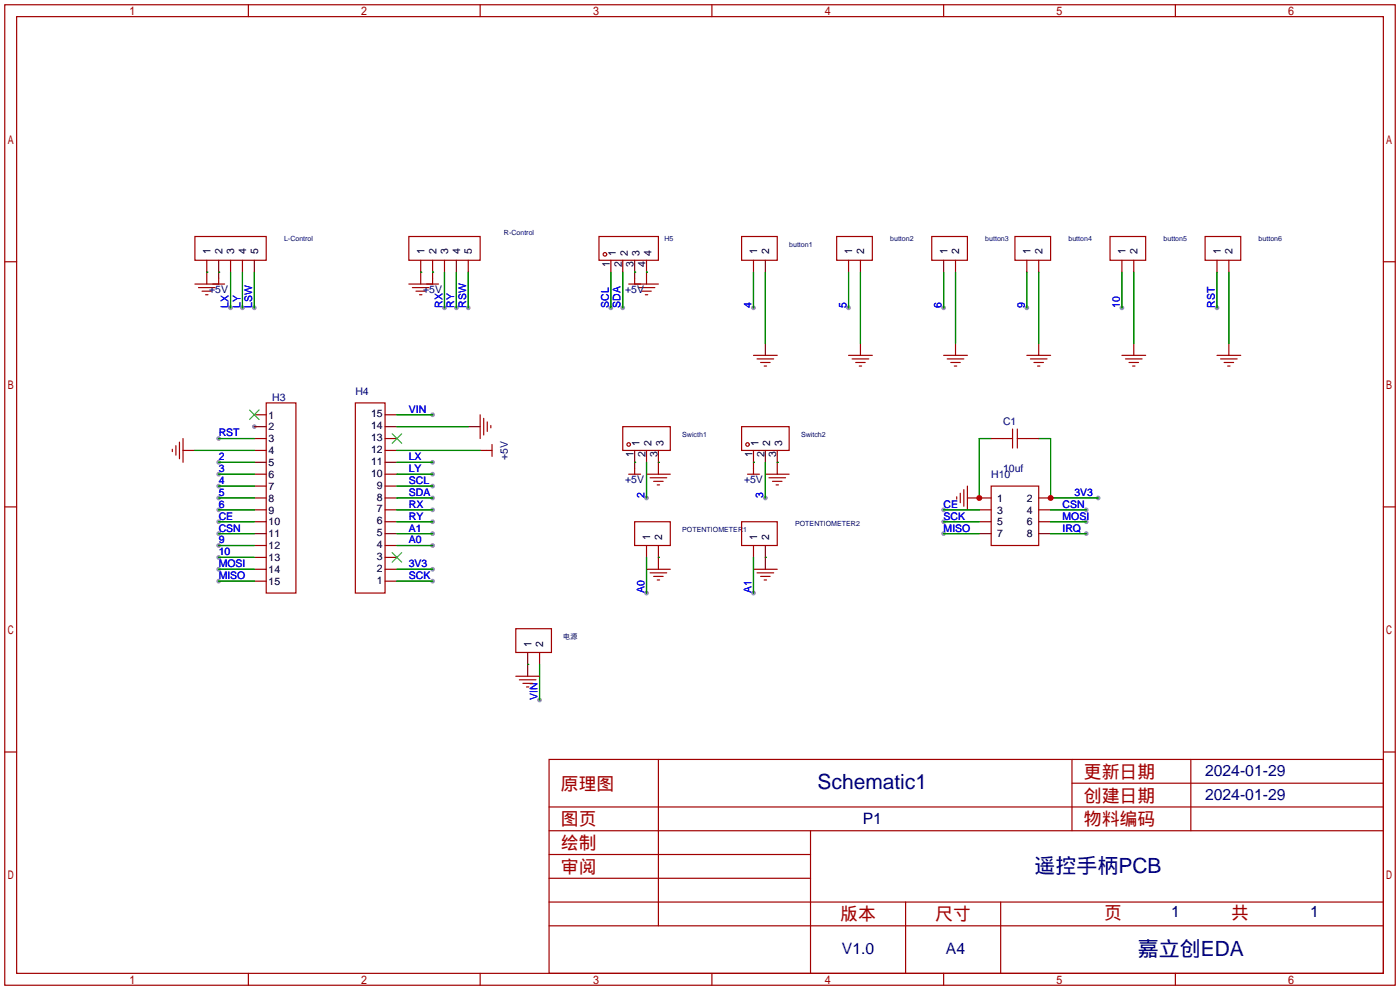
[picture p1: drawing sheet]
<svg xmlns="http://www.w3.org/2000/svg" width="299mm" height="212mm" viewBox="0 0 299 212" stroke-linecap="round" stroke-linejoin="round" font-family="sans-serif">
<g fill="#999">
<circle cx="54.4" cy="91.2" r=".51"/>
<circle cx="92.5" cy="88.6" r=".51"/>
<circle cx="46.7" cy="121.7" r=".51"/>
<circle cx="46.7" cy="119.1" r=".51"/>
<circle cx="46.7" cy="116.6" r=".51"/>
<circle cx="46.7" cy="114" r=".51"/>
<circle cx="46.7" cy="111.5" r=".51"/>
<circle cx="46.7" cy="109" r=".51"/>
<circle cx="46.7" cy="106.4" r=".51"/>
<circle cx="46.7" cy="103.9" r=".51"/>
<circle cx="46.7" cy="101.3" r=".51"/>
<circle cx="46.7" cy="124.2" r=".51"/>
<circle cx="46.7" cy="98.8" r=".51"/>
<circle cx="46.7" cy="93.7" r=".51"/>
<circle cx="92.5" cy="124.2" r=".51"/>
<circle cx="92.5" cy="121.7" r=".51"/>
<circle cx="92.5" cy="116.6" r=".51"/>
<circle cx="92.5" cy="114" r=".51"/>
<circle cx="92.5" cy="111.5" r=".51"/>
<circle cx="92.5" cy="109" r=".51"/>
<circle cx="92.5" cy="106.4" r=".51"/>
<circle cx="92.5" cy="103.9" r=".51"/>
<circle cx="92.5" cy="101.3" r=".51"/>
<circle cx="92.5" cy="98.8" r=".51"/>
<circle cx="133.1" cy="65.8" r=".51"/>
<circle cx="130.6" cy="65.8" r=".51"/>
<circle cx="49.3" cy="65.8" r=".51"/>
<circle cx="51.8" cy="65.8" r=".51"/>
<circle cx="54.4" cy="65.8" r=".51"/>
<circle cx="95" cy="65.8" r=".51"/>
<circle cx="97.5" cy="65.8" r=".51"/>
<circle cx="100.1" cy="65.8" r=".51"/>
<circle cx="161" cy="65.8" r=".51"/>
<circle cx="181.4" cy="65.8" r=".51"/>
<circle cx="201.7" cy="65.8" r=".51"/>
<circle cx="219.5" cy="65.8" r=".51"/>
<circle cx="239.8" cy="65.8" r=".51"/>
<circle cx="260.1" cy="65.8" r=".51"/>
<circle cx="138.2" cy="126.7" r=".51"/>
<circle cx="161" cy="126.7" r=".51"/>
<circle cx="138.2" cy="106.4" r=".51"/>
<circle cx="163.6" cy="106.4" r=".51"/>
<circle cx="234.7" cy="106.4" r=".51"/>
<circle cx="201.7" cy="109" r=".51"/>
<circle cx="201.7" cy="111.5" r=".51"/>
<circle cx="201.7" cy="114" r=".51"/>
<circle cx="232.2" cy="109" r=".51"/>
<circle cx="232.2" cy="111.5" r=".51"/>
<circle cx="232.2" cy="114" r=".51"/>
<circle cx="115.3" cy="149.6" r=".51"/>
</g>
<g fill="none" stroke="#a10000" stroke-width=".25">
<path d="M1 1h297.2v209.6h-297.2zM3.6 3.6h292.1v204.4h-292.1zM53.1 1v2.6M102.6 1v2.6M152.1 1v2.6M201.7 1v2.6M251.2 1v2.6M1 55.9h2.6M41.7 50.5h15.2v5.1h-15.2zM46.7 59.4v1.3M87.4 50.5h15.2v5.1h-15.2zM92.5 59.4v1.3"/>
<path d="M128 50.5h12.7v5.1h-12.7zM135.6 59.4v1.3M158.5 50.5h7.6v5.1h-7.6zM178.8 50.5h7.6v5.1h-7.6zM199.1 50.5h7.7v5.1h-7.7zM216.9 50.5h7.6v5.1h-7.6zM237.2 50.5h7.7v5.1h-7.7zM257.6 50.5h7.6v5.1h-7.6zM295.7 55.9h2.5M41.7 60.7h6.3M42.4 61.5h3.6M43.2 62.2h2"/>
<path d="M43.9 63h.5M87.4 60.7h6.3M88.1 61.5h3.6M88.9 62.2h2M89.7 63h.5M134.4 60.7h6.3M136.4 61.5h3.6M137.2 62.2h2M137.9 63h.5M161 75.9h5.1M161.8 76.7h3.6M162.6 77.5h2"/>
<path d="M163.3 78.2h.5M181.4 75.9h5M182.1 76.7h3.6M182.9 77.5h2M183.6 78.2h.5M201.7 75.9h5.1M202.4 76.7h3.6M203.2 77.5h2M204 78.2h.5M219.5 75.9h5M220.2 76.7h3.6M221 77.5h2"/>
<path d="M221.7 78.2h.5M239.8 75.9h5.1M240.5 76.7h3.6M241.3 77.5h2M242.1 78.2h.5M260.1 75.9h5.1M260.9 76.7h3.5M261.6 77.5h2.1M262.4 78.2h.5M36.8 96v.5M37.6 95.2v2.1M38.4 94.5v3.5"/>
<path d="M39.1 93.7v5.1M56.9 86.1h6.3v40.6h-6.3zM75.9 86.1h6.4v40.6h-6.4zM102.6 88.6v5.1M103.4 89.4v3.6M103.9 96.3h1.3M104.1 90.2v2M104.9 90.9v.5M105.2 95v2.5M133.1 91.2h10.2v5.1h-10.2zM158.5 91.2h10.2v5.1h-10.2zM214.4 93.7h2"/>
<path d="M216.4 91.7v4.1M217.4 93.7h2.1M217.4 91.7v4.1M1 108.3h2.6M134.4 101.3h2.5M135.6 111.5h7.7v5.1h-7.7zM135.6 100.1v1.2M138.2 101.3h5.1M138.9 102.1h3.6M139.7 102.9h2M140.5 103.6h.5M158.5 111.5h7.6v5.1h-7.6z"/>
<path d="M159.8 101.3h2.5M161 100.1v1.2M163.6 101.3h5.1M164.3 102.1h3.6M165.1 102.9h2M165.9 103.6h.5M204.5 106.2v.5M205.2 105.4v2M206 104.6v3.6M206.8 103.9v5.1M211.8 103.9h10.2v12.7h-10.2zM295.7 108.3h2.5"/>
<path d="M110.2 134.4h7.7v5h-7.7zM138.2 121.7h5.1M138.9 122.4h3.6M139.7 123.2h2M140.5 124h.5M161 121.7h5.1M161.8 122.4h3.6M162.6 123.2h2M163.3 124h.5M110.2 144.5h5.1M111 145.3h3.6M111.8 146.1h2"/>
<path d="M112.5 146.8h.5M1 160.7h2.6M117.3 162.3h178.4v45.7h-178.4zM117.3 177.5h178.4M117.3 172.5h178.4M140.7 162.3v35.6M173.2 177.5v30.5M229.1 162.3v15.2M229.1 167.4h66.6M254.5 162.3v15.2M295.7 160.7h2.5M117.3 182.6h55.9"/>
<path d="M117.3 197.9h178.4M117.3 192.8h178.4M117.3 187.7h55.9M193.5 192.8v15.2M213.9 192.8v15.2M53.1 208v2.6M102.6 208v2.6M152.1 208v2.6M201.7 208v2.6M251.2 208v2.6"/>
<circle cx="129.3" cy="54.4" r=".38"/>
<circle cx="134.4" cy="95" r=".38"/>
<circle cx="159.8" cy="95" r=".38"/>
</g>
<g fill="none" stroke="#870000" stroke-width=".25">
<path d="M44.2 55.6v5.1M46.7 55.6v3.8M49.3 55.6v2.6M51.8 55.6v2.6M54.4 55.6v2.6M89.9 55.6v5.1M92.5 55.6v3.8M95 55.6v2.6M97.5 55.6v2.6M100.1 55.6v2.6M130.6 55.6v2.6M133.1 55.6v2.6"/>
<path d="M135.6 55.6v3.8M138.2 55.6v5.1M161 55.6v2.6M163.6 55.6v2.6M181.4 55.6v2.6M183.9 55.6v2.6M201.7 55.6v2.6M204.2 55.6v2.6M219.5 55.6v2.6M222 55.6v2.6M239.8 55.6v2.6M242.3 55.6v2.6"/>
<path d="M260.1 55.6v2.6M262.6 55.6v2.6M163.6 73.4v2.5M183.9 73.4v2.5M204.2 73.4v2.5M222 73.4v2.5M242.3 73.4v2.5M262.6 73.4v2.5M39.1 96.3h2.6M54.4 88.6h2.5M54.4 91.2h2.5M54.4 93.7h2.5"/>
<path d="M54.4 96.3h2.5M54.4 98.8h2.5M82.3 88.6h2.5M82.3 91.2h2.5M82.3 93.7h2.5M82.3 96.3h2.5M82.3 98.8h2.5M100.1 91.2h2.5M102.6 96.3h1.3M135.6 96.3v3.8M138.2 96.3v2.5M140.7 96.3v5"/>
<path d="M161 96.3v3.8M163.6 96.3v2.5M166.1 96.3v5M211.8 93.7h2.6M219.5 93.7h2.5M54.4 101.3h2.5M54.4 103.9h2.5M54.4 106.4h2.5M54.4 109h2.5M54.4 111.5h2.5M54.4 114h2.5M54.4 116.6h2.5"/>
<path d="M54.4 119.1h2.5M82.3 101.3h2.5M82.3 103.9h2.5M82.3 106.4h2.5M82.3 109h2.5M82.3 111.5h2.5M82.3 114h2.5M82.3 116.6h2.5M82.3 119.1h2.5M138.2 116.6v2.5M140.7 116.6v5.1M161 116.6v2.5"/>
<path d="M163.6 116.6v5.1M206.8 106.4h5M209.3 109h2.5M209.3 111.5h2.5M209.3 114h2.5M222 106.4h2.5M222 109h2.5M222 111.5h2.5M222 114h2.5M54.4 121.7h2.5M54.4 124.2h2.5M82.3 121.7h2.5"/>
<path d="M82.3 124.2h2.5M112.8 139.4v5.1M115.3 139.4v2.6"/>
</g>
<path d="M53.3 87.6l2.1 2.1M55.4 87.6l-2.1 2.1M83.8 92.7l2.1 2M85.9 92.7l-2.1 2M83.8 118.1l2.1 2M85.9 118.1l-2.1 2" fill="none" stroke="#3c3" stroke-width=".25"/>
<g fill="none" stroke="#008700" stroke-width=".25">
<path d="M44.2 58.2h.1M46.7 58.2h.1M49.3 58.2v7.6M51.8 58.2v7.6M54.4 58.2v7.6M89.9 58.2h.1M92.5 58.2h.1M95 58.2v7.6M97.5 58.2v7.6M100.1 58.2v7.6M130.6 58.2v7.6M133.1 58.2v7.6"/>
<path d="M135.6 58.2h.1M138.2 58.2h.1M161 58.2v7.6M163.6 58.2v15.2M181.4 58.2v7.6M183.9 58.2v15.2M201.7 58.2v7.6M204.2 58.2v15.2M219.5 58.2v7.6M222 58.2v15.2M239.8 58.2v7.6M242.3 58.2v15.2"/>
<path d="M260.1 58.2v7.6M262.6 58.2v15.2M41.7 96.3h12.7M46.7 98.8h7.7M46.7 93.7h7.7M84.8 96.3h17.8M84.8 88.6h7.7M84.8 98.8h7.7M84.8 91.2h15.3M135.6 98.8h.1M138.2 98.8v7.6M140.7 98.8h.1"/>
<path d="M161 98.8h.1M163.6 98.8v7.6M166.1 98.8h.1M211.8 93.7h-2.5v12.7M222 93.7h2.5v12.7h10.2M46.7 119.1h7.7M46.7 116.6h7.7M46.7 114h7.7M46.7 111.5h7.7M46.7 109h7.7M46.7 106.4h7.7M46.7 103.9h7.7"/>
<path d="M46.7 101.3h7.7M84.8 116.6h7.7M84.8 114h7.7M84.8 111.5h7.7M84.8 109h7.7M84.8 106.4h7.7M84.8 103.9h7.7M84.8 101.3h7.7M138.2 119.1v7.6M140.7 119.1h.1M161 119.1v7.6M163.6 119.1h.1"/>
<path d="M201.7 114h7.6M201.7 111.5h7.6M201.7 109h7.6M224.5 114h7.7M224.5 111.5h7.7M224.5 109h7.7M46.7 121.7h7.7M46.7 124.2h7.7M84.8 121.7h7.7M84.8 124.2h7.7M112.8 142h.1M115.3 142v7.6"/>
</g>
<g fill="#c00">
<circle cx="209.3" cy="106.4" r=".63"/>
<circle cx="224.5" cy="106.4" r=".63"/>
</g>
<g font-size="4.5" fill="#000080">
<text x="174.7" y="168.7">Schematic1</text>
<text x="221.1" y="186.5">遥控手柄PCB</text>
<text x="243.2" y="204.3">嘉立创EDA</text>
</g>
<g font-size="3.8" fill="#a00000">
<text x="231.6" y="166.2">更新日期</text>
<text x="119.9" y="168.8">原理图</text>
<text x="231.6" y="171.3">创建日期</text>
<text x="119.9" y="176.4">图页</text>
<text x="231.6" y="176.4">物料编码</text>
<text x="119.9" y="181.5">绘制</text>
<text x="119.9" y="186.6">审阅</text>
<text x="179.6" y="196.7">版本</text>
<text x="199.9" y="196.7">尺寸</text>
<text x="236" y="196.5">页</text>
<text x="263.1" y="196.5">共</text>
</g>
<g font-size="3.4" fill="#000080">
<text x="257.6" y="165.9">2024-01-29</text>
<text x="257.6" y="170.9">2024-01-29</text>
<text x="184.4" y="176">P1</text>
<text x="250.3" y="196.1">1</text>
<text x="280" y="196.1">1</text>
<text x="179.9" y="204">V1.0</text>
<text x="202.2" y="204">A4</text>
</g>
<g font-size="2.2">
<text x="45" y="54.4" transform="rotate(-90 45 54.4)">1</text>
<text x="47.5" y="54.4" transform="rotate(-90 47.5 54.4)">2</text>
<text x="50.1" y="54.4" transform="rotate(-90 50.1 54.4)">3</text>
<text x="52.6" y="54.4" transform="rotate(-90 52.6 54.4)">4</text>
<text x="55.2" y="54.4" transform="rotate(-90 55.2 54.4)">5</text>
<text x="90.7" y="54.4" transform="rotate(-90 90.7 54.4)">1</text>
<text x="93.3" y="54.4" transform="rotate(-90 93.3 54.4)">2</text>
<text x="95.8" y="54.4" transform="rotate(-90 95.8 54.4)">3</text>
<text x="98.3" y="54.4" transform="rotate(-90 98.3 54.4)">4</text>
<text x="100.9" y="54.4" transform="rotate(-90 100.9 54.4)">5</text>
<text x="130.3" y="57" transform="rotate(-90 130.3 57)">1</text>
<text x="131.6" y="54.7" transform="rotate(-90 131.6 54.7)">1</text>
<text x="132.9" y="57" transform="rotate(-90 132.9 57)">2</text>
<text x="134.2" y="54.7" transform="rotate(-90 134.2 54.7)">2</text>
<text x="135.4" y="57" transform="rotate(-90 135.4 57)">3</text>
<text x="136.7" y="54.7" transform="rotate(-90 136.7 54.7)">3</text>
<text x="138" y="57" transform="rotate(-90 138 57)">4</text>
<text x="139.2" y="54.7" transform="rotate(-90 139.2 54.7)">4</text>
<text x="161.8" y="54.4" transform="rotate(-90 161.8 54.4)">1</text>
<text x="164.4" y="54.4" transform="rotate(-90 164.4 54.4)">2</text>
<text x="182.2" y="54.4" transform="rotate(-90 182.2 54.4)">1</text>
<text x="184.7" y="54.4" transform="rotate(-90 184.7 54.4)">2</text>
<text x="202.5" y="54.4" transform="rotate(-90 202.5 54.4)">1</text>
<text x="205" y="54.4" transform="rotate(-90 205 54.4)">2</text>
<text x="220.3" y="54.4" transform="rotate(-90 220.3 54.4)">1</text>
<text x="222.8" y="54.4" transform="rotate(-90 222.8 54.4)">2</text>
<text x="240.6" y="54.4" transform="rotate(-90 240.6 54.4)">1</text>
<text x="243.1" y="54.4" transform="rotate(-90 243.1 54.4)">2</text>
<text x="260.9" y="54.4" transform="rotate(-90 260.9 54.4)">1</text>
<text x="263.4" y="54.4" transform="rotate(-90 263.4 54.4)">2</text>
<text x="57.4" y="89.4">1</text>
<text x="79.3" y="89.2">15</text>
<text x="57.4" y="92">2</text>
<text x="57.4" y="94.5">3</text>
<text x="79.3" y="94.3">13</text>
<text x="79.3" y="91.7">14</text>
<text x="136.7" y="95.3" transform="rotate(-90 136.7 95.3)">1</text>
<text x="139.2" y="95.3" transform="rotate(-90 139.2 95.3)">2</text>
<text x="141.8" y="95.3" transform="rotate(-90 141.8 95.3)">3</text>
<text x="162.1" y="95.3" transform="rotate(-90 162.1 95.3)">1</text>
<text x="164.6" y="95.3" transform="rotate(-90 164.6 95.3)">2</text>
<text x="167.2" y="95.3" transform="rotate(-90 167.2 95.3)">3</text>
<text x="57.4" y="97.1">4</text>
<text x="57.4" y="99.6">5</text>
<text x="79.3" y="101.9">10</text>
<text x="79.3" y="99.3">11</text>
<text x="79.3" y="96.8">12</text>
<text x="135.4" y="97.6" transform="rotate(-90 135.4 97.6)">1</text>
<text x="138" y="97.6" transform="rotate(-90 138 97.6)">2</text>
<text x="140.5" y="97.6" transform="rotate(-90 140.5 97.6)">3</text>
<text x="160.8" y="97.6" transform="rotate(-90 160.8 97.6)">1</text>
<text x="163.4" y="97.6" transform="rotate(-90 163.4 97.6)">2</text>
<text x="165.9" y="97.6" transform="rotate(-90 165.9 97.6)">3</text>
<text x="57.4" y="102.1">6</text>
<text x="57.4" y="104.7">7</text>
<text x="57.4" y="107.2">8</text>
<text x="80.5" y="107">8</text>
<text x="80.5" y="104.4">9</text>
<text x="213.1" y="107.2">1</text>
<text x="219.5" y="107.2">2</text>
<text x="57.4" y="109.8">9</text>
<text x="57.4" y="112.3">10</text>
<text x="80.5" y="112">6</text>
<text x="80.5" y="109.5">7</text>
<text x="213.1" y="109.8">3</text>
<text x="213.1" y="112.3">5</text>
<text x="219.5" y="109.8">4</text>
<text x="219.5" y="112.3">6</text>
<text x="57.4" y="114.8">11</text>
<text x="57.4" y="117.4">12</text>
<text x="57.4" y="119.9">13</text>
<text x="80.5" y="119.7">3</text>
<text x="80.5" y="117.1">4</text>
<text x="80.5" y="114.6">5</text>
<text x="139" y="115.3" transform="rotate(-90 139 115.3)">1</text>
<text x="141.5" y="115.3" transform="rotate(-90 141.5 115.3)">2</text>
<text x="161.8" y="115.3" transform="rotate(-90 161.8 115.3)">1</text>
<text x="164.4" y="115.3" transform="rotate(-90 164.4 115.3)">2</text>
<text x="213.1" y="114.8">7</text>
<text x="219.5" y="114.8">8</text>
<text x="57.4" y="122.5">14</text>
<text x="57.4" y="125">15</text>
<text x="80.5" y="124.7">1</text>
<text x="80.5" y="122.2">2</text>
<text x="113.6" y="138.2" transform="rotate(-90 113.6 138.2)">1</text>
<text x="116.1" y="138.2" transform="rotate(-90 116.1 138.2)">2</text>
</g>
<g font-size="2.2" fill="#000080">
<text x="44.7" y="62.6">+5V</text>
<text x="90.4" y="62.6">+5V</text>
<text x="133.6" y="62.6">+5V</text>
<text x="58.2" y="85.7">H3</text>
<text x="75.9" y="84.4">H4</text>
<text x="214.4" y="90.7">C1</text>
<text x="108.5" y="98.3" transform="rotate(-90 108.5 98.3)">+5V</text>
<text x="214.4" y="100.9">10uf</text>
<text x="133.6" y="103.3">+5V</text>
<text x="159" y="103.3">+5V</text>
<text x="211.8" y="102.2">H10</text>
</g>
<g font-size="2.2" fill="#00f">
<text x="48.8" y="65.8" transform="rotate(-90 48.8 65.8)">LX</text>
<text x="51.4" y="65.8" transform="rotate(-90 51.4 65.8)">LY</text>
<text x="53.9" y="65.8" transform="rotate(-90 53.9 65.8)">LSW</text>
<text x="94.5" y="65.8" transform="rotate(-90 94.5 65.8)">RX</text>
<text x="97.1" y="65.8" transform="rotate(-90 97.1 65.8)">RY</text>
<text x="99.6" y="65.8" transform="rotate(-90 99.6 65.8)">RSW</text>
<text x="130.1" y="65.8" transform="rotate(-90 130.1 65.8)">SCL</text>
<text x="132.6" y="65.8" transform="rotate(-90 132.6 65.8)">SDA</text>
<text x="160.6" y="65.8" transform="rotate(-90 160.6 65.8)">4</text>
<text x="180.9" y="65.8" transform="rotate(-90 180.9 65.8)">5</text>
<text x="201.2" y="65.8" transform="rotate(-90 201.2 65.8)">6</text>
<text x="219" y="65.8" transform="rotate(-90 219 65.8)">9</text>
<text x="239.3" y="65.8" transform="rotate(-90 239.3 65.8)">10</text>
<text x="259.6" y="65.8" transform="rotate(-90 259.6 65.8)">RST</text>
<text x="87.4" y="88.2">VIN</text>
<text x="46.7" y="93.3">RST</text>
<text x="46.7" y="100.9">3</text>
<text x="46.7" y="98.4">2</text>
<text x="87.4" y="100.9">LY</text>
<text x="87.4" y="98.4">LX</text>
<text x="46.7" y="106">5</text>
<text x="46.7" y="103.4">4</text>
<text x="87.4" y="106">SDA</text>
<text x="87.4" y="103.4">SCL</text>
<text x="137.7" y="106.4" transform="rotate(-90 137.7 106.4)">2</text>
<text x="163.1" y="106.4" transform="rotate(-90 163.1 106.4)">3</text>
<text x="229.6" y="106">3V3</text>
<text x="46.7" y="113.6">CSN</text>
<text x="46.7" y="111.1">CE</text>
<text x="46.7" y="108.5">6</text>
<text x="87.4" y="113.6">A1</text>
<text x="87.4" y="111.1">RY</text>
<text x="87.4" y="108.5">RX</text>
<text x="201.7" y="108.5">CE</text>
<text x="201.7" y="111.1">SCK</text>
<text x="201.7" y="113.6">MISO</text>
<text x="227.1" y="108.5">CSN</text>
<text x="227.1" y="111.1">MOSI</text>
<text x="227.1" y="113.6">IRQ</text>
<text x="46.7" y="118.7">10</text>
<text x="46.7" y="116.1">9</text>
<text x="87.4" y="116.1">A0</text>
<text x="46.7" y="121.2">MOSI</text>
<text x="46.7" y="123.8">MISO</text>
<text x="87.4" y="123.8">SCK</text>
<text x="87.4" y="121.2">3V3</text>
<text x="137.7" y="126.7" transform="rotate(-90 137.7 126.7)">A0</text>
<text x="160.6" y="126.7" transform="rotate(-90 160.6 126.7)">A1</text>
<text x="114.9" y="149.6" transform="rotate(-90 114.9 149.6)">VIN</text>
</g>
<g font-size="1.5" fill="#000080">
<text x="60.7" y="51.5">L-Control</text>
<text x="107.7" y="50.2">R-Control</text>
<text x="142" y="51.5">H5</text>
<text x="168.7" y="52.8">button1</text>
<text x="190.2" y="51.5">button2</text>
<text x="210.6" y="51.5">button3</text>
<text x="228.3" y="51.5">button4</text>
<text x="248.7" y="51.5">button5</text>
<text x="269" y="51.5">button6</text>
<text x="145.8" y="93.4">Swicth1</text>
<text x="171.2" y="93.4">Switch2</text>
<text x="145.8" y="113.7">POTENTIOMETER1</text>
<text x="169.9" y="112.5">POTENTIOMETER2</text>
<text x="120.4" y="136.6">电源</text>
</g>
</svg>
